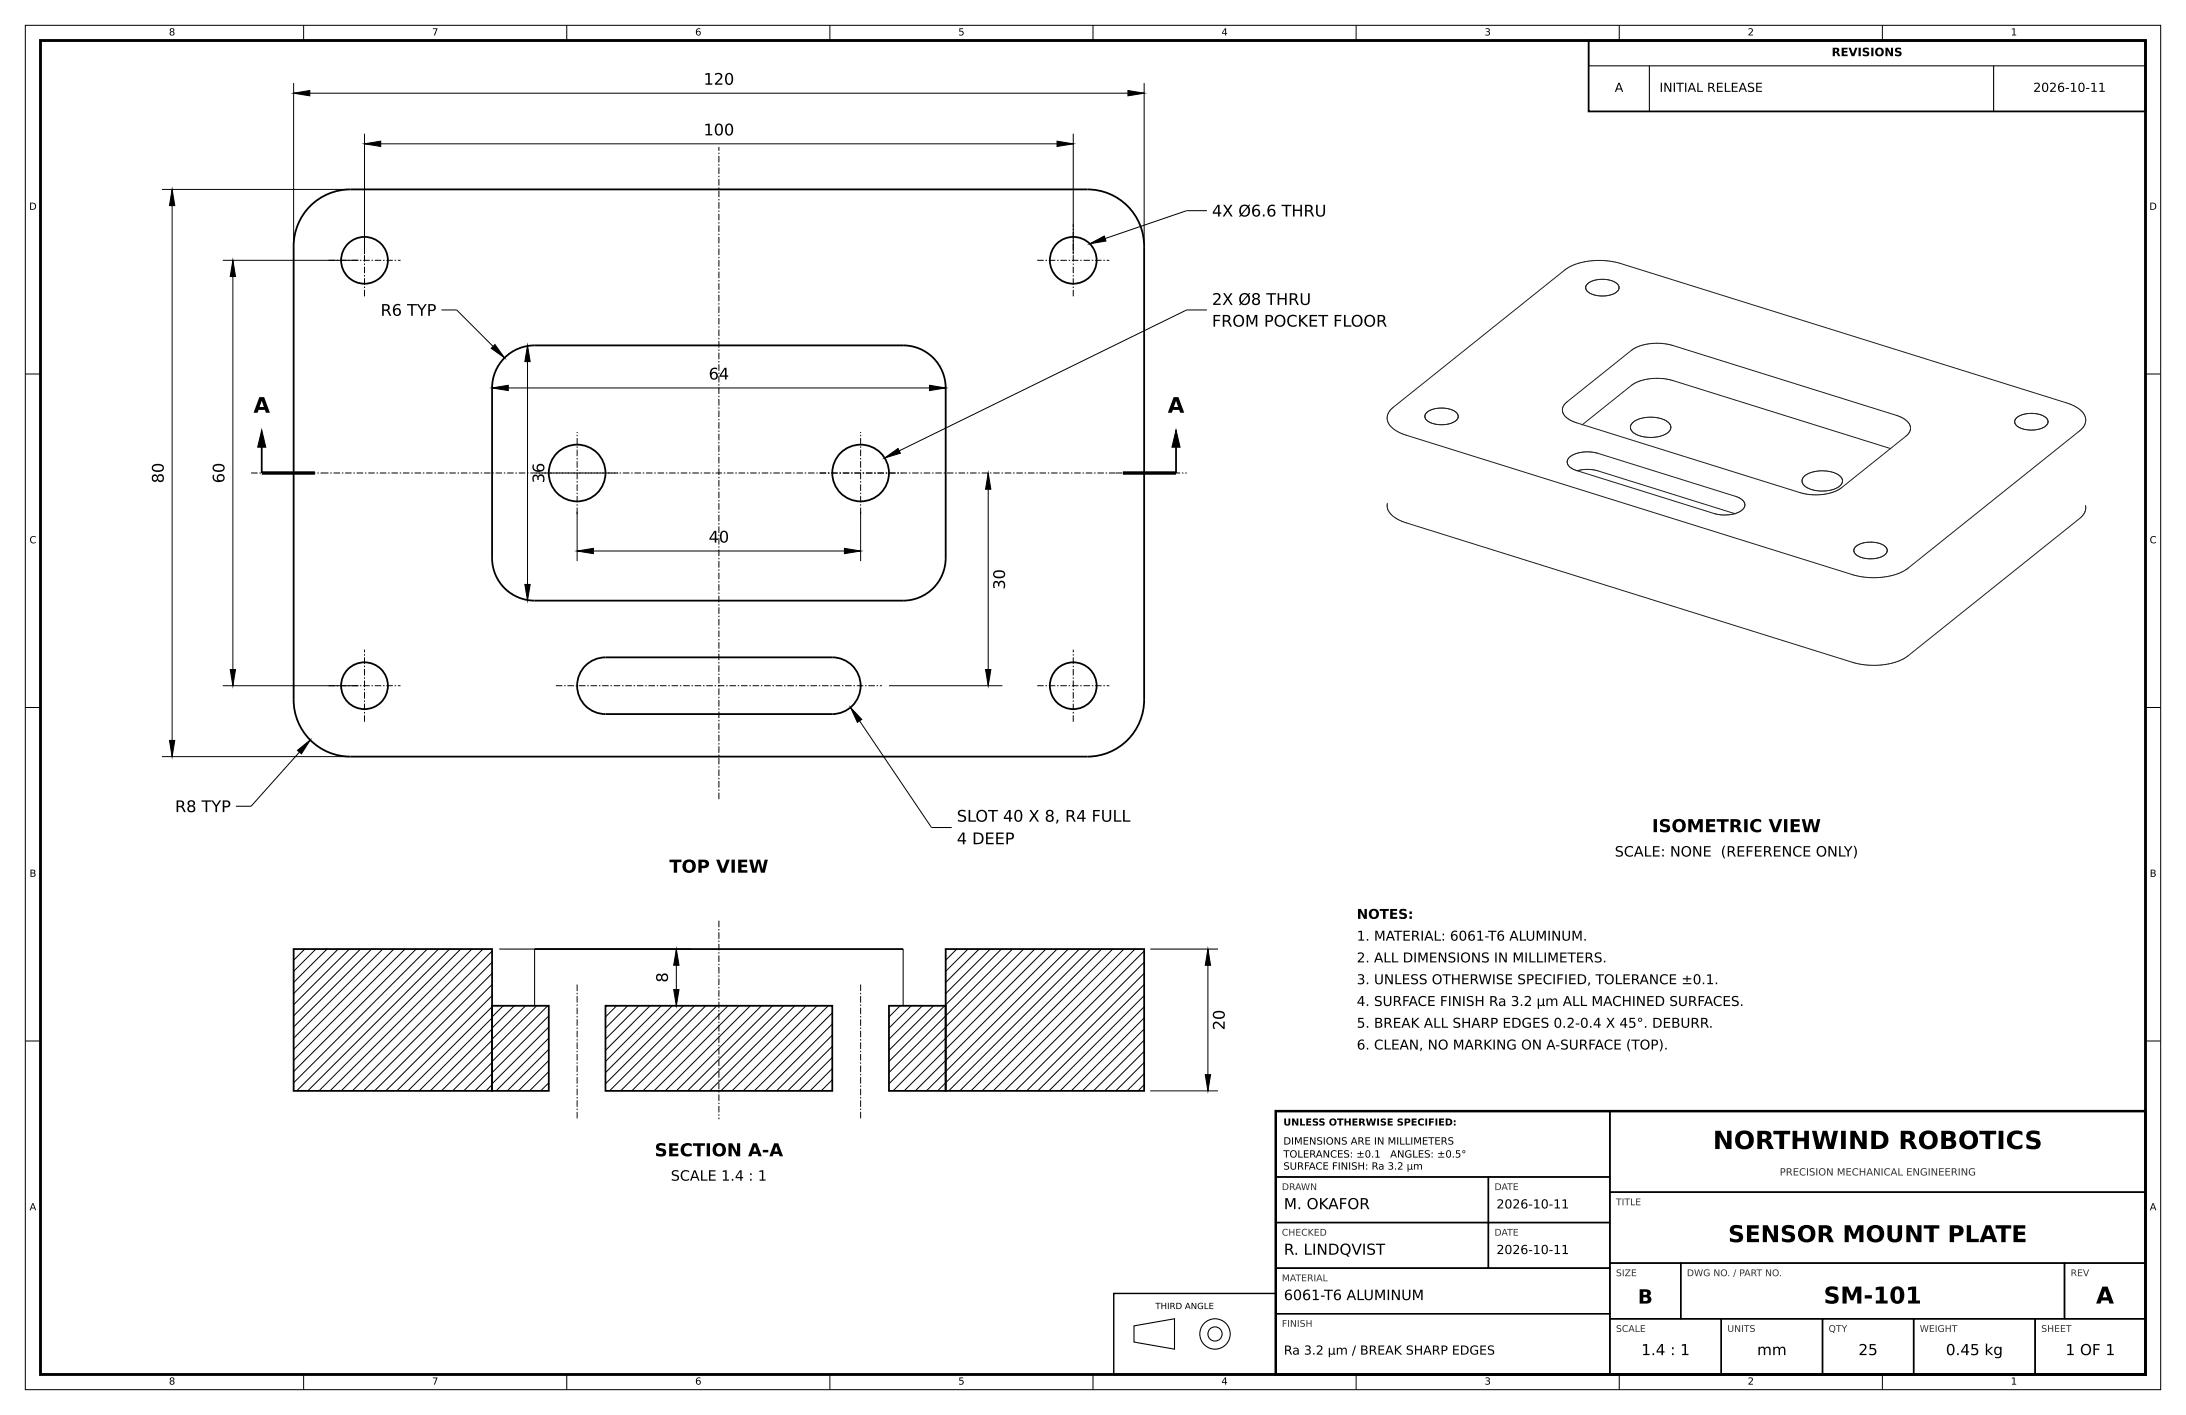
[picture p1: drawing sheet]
<svg xmlns="http://www.w3.org/2000/svg" width="432mm" height="279mm" viewBox="0 0 432 279" stroke-linecap="round" stroke-linejoin="round" font-family="sans-serif">
<path d="M8 8h415.8v263.4h-415.8z" fill="none" stroke="#000" stroke-width=".56"/>
<g fill="none" stroke="#000" stroke-width=".2">
<path d="M5 5h421.8v269.4h-421.8zM58 16.4v31.5M58 18.4h168M60 5v3M112 5v3M163.9 5v3M215.9 5v3M226 16.4v31.5M267.9 5v3M319.9 5v3M371.8 5v3M32 37.4h36.5"/>
<path d="M34 37.4v112M72 26.4v23.8M72 28.4h140M212 26.4v23.8M44 51.4h26.8M46 51.4v84M238.4 41.6h-4l-19.1 6.5M5 73.8h3M87.2 61.2h3l9.5 9.5M97.2 76.6h89.6M104.2 68.2v50.4M238.4 61.2h-4l-59.7 29.2"/>
<path d="M423.8 73.8h3M195.2 93.4v42M114 101v9.8M114 108.8h56M170 101v9.8M5 139.7h3M44 135.4h26.8M168 139.7l16 23.7h4M175.6 135.4h22.4M423.8 139.7h3M32 149.4h36.5M61.3 146.1l-11.7 13.1h-3"/>
<path d="M60.2 187.4l-2.2 2.2M62.4 187.4l-4.4 4.4M64.6 187.4l-6.6 6.6M66.8 187.4l-8.8 8.8M69 187.4l-11 11M71.2 187.4l-13.2 13.2M73.4 187.4l-15.4 15.4M75.6 187.4l-17.6 17.6M77.8 187.4l-19.8 19.8M80 187.4l-22 22M82.2 187.4l-24.2 24.2M84.4 187.4l-26.4 26.4"/>
<path d="M86.6 187.4l-28 28M88.8 187.4l-28 28M91 187.4l-28 28M93.2 187.4l-28 28M95.4 187.4l-28 28M97.2 187.8l-27.6 27.6M97.2 190l-25.4 25.4M97.2 192.2l-23.2 23.2M97.2 194.4l-21 21M97.2 196.6l-18.8 18.8M97.2 198.8l-16.6 16.6M98.6 187.4h37.8"/>
<path d="M99.4 198.6l-2.2 2.2M101.6 198.6l-4.4 4.4M103.8 198.6l-6.6 6.6M105.6 187.4v11.2M106 198.6l-8.8 8.8M108.2 198.6l-11 11M121.8 198.6l-2.2 2.2M124 198.6l-4.4 4.4M126.2 198.6l-6.6 6.6M128.4 198.6l-8.8 8.8M130.6 198.6l-11 11M132.8 198.6l-13.2 13.2"/>
<path d="M133.6 187.4v11.2M135 198.6l-15.4 15.4M137.2 198.6l-16.8 16.8M139.4 198.6l-16.8 16.8M141.6 198.6l-16.8 16.8M143.8 198.6l-16.8 16.8M146 198.6l-16.8 16.8M148.2 198.6l-16.8 16.8M150.4 198.6l-16.8 16.8M152.6 198.6l-16.8 16.8M154.8 198.6l-16.8 16.8M157 198.6l-16.8 16.8"/>
<path d="M159.2 198.6l-16.8 16.8M161.4 198.6l-16.8 16.8M163.6 198.6l-16.8 16.8M175.6 198.6h.1M177.8 198.6l-2.2 2.2M178.4 187.4v11.2M180 198.6l-4.4 4.4M182.2 198.6l-6.6 6.6M184.4 198.6l-8.8 8.8M186.6 198.6l-11 11M189 187.4l-2.2 2.2M191.2 187.4l-4.4 4.4"/>
<path d="M193.4 187.4l-6.6 6.6M195.6 187.4l-8.8 8.8M197.8 187.4l-11 11M200 187.4l-24.4 24.4M202.2 187.4l-26.6 26.6M204.4 187.4l-28 28M206.6 187.4l-28 28M208.8 187.4l-28 28M211 187.4l-28 28M213.2 187.4l-28 28M215.4 187.4l-28 28M217.6 187.4l-28 28"/>
<path d="M219.8 187.4l-28 28M222 187.4l-28 28M224.2 187.4l-28 28M226 187.8l-27.6 27.6M226 190l-25.4 25.4M226 192.2l-23.2 23.2M226 194.4l-21 21M226 196.6l-18.8 18.8M226 198.8l-16.6 16.6M227.2 187.4h13.4M238.6 187.4v28M5 205.6h3"/>
<path d="M97.2 201l-14.4 14.4M97.2 203.2l-12.2 12.2M97.2 205.4l-10 10M97.2 207.6l-7.8 7.8M97.2 209.8l-5.6 5.6M97.2 212l-3.4 3.4M97.2 214.2l-1.2 1.2M108.4 200.6l-11.2 11.2M108.4 202.8l-11.2 11.2M108.4 205l-10.4 10.4M108.4 207.2l-8.2 8.2M108.4 209.4l-6 6"/>
<path d="M108.4 211.6l-3.8 3.8M108.4 213.8l-1.6 1.6M164.4 200l-15.4 15.4M164.4 202.2l-13.2 13.2M164.4 204.4l-11 11M164.4 206.6l-8.8 8.8M164.4 208.8l-6.6 6.6M164.4 211l-4.4 4.4M164.4 213.2l-2.2 2.2M226 201l-14.4 14.4M226 203.2l-12.2 12.2M226 205.4l-10 10"/>
<path d="M226 207.6l-7.8 7.8M226 209.8l-5.6 5.6M226 212l-3.4 3.4M226 214.2l-1.2 1.2M227.2 215.4h13.4M423.8 205.6h3M60 271.4v3M112 271.4v3M163.9 271.4v3M215.9 271.4v3M267.9 271.4v3M319.9 271.4v3"/>
<path d="M371.8 271.4v3"/>
</g>
<g fill="none" stroke="#000" stroke-width=".21">
<path d="M313.8 8h110v5h-110zM325.8 13v9M393.8 13v9M224 261.8l8-1.4v6l-8-1.4z"/>
<circle cx="240" cy="263.4" r="3"/>
<circle cx="240" cy="263.4" r="1.4"/>
</g>
<g fill="none" stroke="#000" stroke-width=".2" stroke-dasharray="1.3 .4 .3 .4" stroke-linecap="butt">
<path d="M64.9 51.4h14.2M72 58.5v-14.2M204.9 51.4h14.2M212 58.5v-14.2M49.6 93.4h14M63.6 93.4h156.8M105.9 93.4h16.2M161.9 93.4h16.2M220.4 93.4h14M114 101.5v-16.2M170 101.5v-16.2M64.9 135.4h14.2"/>
<path d="M109.8 135.4h64.4M204.9 135.4h14.2M72 142.5v-14.2M142 157.8v-128.8M212 142.5v-14.2M114 194.4v26.6M142 181.8v39.2M170 194.4v26.6"/>
</g>
<g fill="none" stroke="#000" stroke-width=".35">
<path d="M313.8 8h110v14h-110zM61.3 40.7a11.2 11.2 0 0 1 7.9-3.3h145.6a11.2 11.2 0 0 1 11.2 11.2v89.6a11.2 11.2 0 0 1-11.2 11.2h-145.6a11.2 11.2 0 0 1-11.2-11.2v-89.6a11.2 11.2 0 0 1 3.3-7.9zM99.7 70.7a8.4 8.4 0 0 1 5.9-2.5h72.8a8.4 8.4 0 0 1 8.4 8.4v33.6a8.4 8.4 0 0 1-8.4 8.4h-72.8a8.4 8.4 0 0 1-8.4-8.4v-33.6a8.4 8.4 0 0 1 2.5-5.9zM51.7 86.9v6.5M232.3 86.9v6.5M115.6 131.4l1-.7 1.1-.6 1.9-.3h44.8a5.6 5.6 0 0 1 5.6 5.6 5.6 5.6 0 0 1-5.6 5.6h-44.8a5.6 5.6 0 0 1-5.2-3.5 5.6 5.6 0 0 1 1.2-6.1zM58 187.4h39.2v28h-39.2zM97.2 198.6h11.2v16.8h-11.2zM105.6 187.4h72.8M119.6 198.6h44.8v16.8h-44.8zM175.6 198.6h11.2v16.8h-11.2zM186.8 187.4h39.2v28h-39.2z"/>
<circle cx="72" cy="51.4" r="4.6"/>
<circle cx="212" cy="51.4" r="4.6"/>
<circle cx="114" cy="93.4" r="5.6"/>
<circle cx="170" cy="93.4" r="5.6"/>
<circle cx="72" cy="135.4" r="4.6"/>
<circle cx="212" cy="135.4" r="4.6"/>
</g>
<path d="M51.7 93.4h10.5M221.8 93.4h10.5" fill="none" stroke="#000" stroke-width=".67" stroke-linecap="butt"/>
<path d="M252 219.4h171.8v52h-171.8z" fill="none" stroke="#000" stroke-width=".49"/>
<g fill="none" stroke="#000" stroke-width=".28">
<path d="M252 219.4h66v13h-66zM318 219.4h105.8v16h-105.8zM252 232.4h42v9h-42zM294 232.4h24v9h-24zM318 235.4h105.8v14h-105.8zM220 255.4h32v16h-32zM252 241.4h42v9h-42zM252 250.4h66v9h-66zM252 259.4h66v12h-66zM294 241.4h24v9h-24zM318 249.4h14v11h-14zM332 249.4h75.8v11h-75.8z"/>
<path d="M407.8 249.4h16v11h-16zM318 260.4h22v11h-22zM340 260.4h20v11h-20zM360 260.4h18v11h-18zM378 260.4h24v11h-24zM402 260.4h21.8v11h-21.8z"/>
</g>
<g fill="#000" stroke="#000" stroke-width=".2">
<path d="M58 18.4l3.2-.5v1zM222.8 17.9l3.2 .5-3.2 .5zM34 37.4l.5 3.2h-1zM72 28.4l3.2-.5v1zM208.8 27.9l3.2 .5-3.2 .5zM46 51.4l.5 3.2h-1zM215.3 48.1l2.8-1.5 .4 1zM97.2 76.6l3.2-.5v1zM97 68.8l.8-.8 1.9 2.7zM104.2 68.2l.5 3.2h-1zM183.6 76.1l3.2 .5-3.2 .5zM51.7 84.9l.8 3.4h-1.6z"/>
<path d="M174.7 90.4l2.7-1.8 .5 .9zM195.2 93.4l.5 3.2h-1zM232.3 84.9l.8 3.4h-1.6zM103.7 115.4h1l-.5 3.2zM114 108.8l3.2-.5v1zM166.8 108.3l3.2 .5-3.2 .5zM45.5 132.2h1l-.5 3.2zM168 139.7l2.2 2.3-.8 .6zM194.7 132.2h1l-.5 3.2zM33.5 146.2h1l-.5 3.2zM58.8 148.2l2.5-2.1-1.8 2.8zM133.6 187.4l.5 3.2h-1z"/>
<path d="M133.1 195.4h1l-.5 3.2zM238.6 187.4l.5 3.2h-1zM238.1 212.2h1l-.5 3.2z"/>
</g>
<path d="M313.6 56.1a5.1 5.1 0 0 1 6 .1 1.23 1.23 0 0 1-.9 1.8l-1.3 .4h-1.5a2.7 2.7 0 0 1-2.7-1.5zM309.2 79.6l13-10.4a10.1 10.1 0 0 1 8.3-1l44.1 13.8a3.3 3.3 0 0 1 2.8 2.6l-.2 .7-.6 .7-12.8 10.3a10.1 10.1 0 0 1-8.3 1l-44.1-13.8a3.3 3.3 0 0 1-2.8-2.6l.2-.6zM274.1 99.4a3.1 3.1 0 0 0 2.1 3.2l1.6 .6 88.1 27.6a13.4 13.4 0 0 0 11-1.3l33.9-27.1 .8-.9a2.15 2.15 0 0 0 .3-1.7M274.8 80.8l34.3-27.5a13.4 13.4 0 0 1 11-1.3l88.1 27.6a4.9 4.9 0 0 1 3.8 3 2.6 2.6 0 0 1-1.2 2.5l-33.9 27.1a13.4 13.4 0 0 1-11 1.3l-88.1-27.6a4.9 4.9 0 0 1-3.8-3 2.39 2.39 0 0 1 .8-2.1zM281.8 81.5a5.1 5.1 0 0 1 6.1 .2 1.23 1.23 0 0 1-1 1.8l-1.3 .3h-1.5a2.7 2.7 0 0 1-2.6-1.5zM310 90.3a6.5 6.5 0 0 1 5.7-.8l27.1 8.5a1.98 1.98 0 0 1 1.8 2 3.9 3.9 0 0 1-3.8 1.7l-2.2-.3-27.2-8.5a1.98 1.98 0 0 1-1.8-1.9zM311.5 93a7.6 7.6 0 0 1 4.2 0l27.1 8.5M312.5 83.9l9.7-7.8a10.1 10.1 0 0 1 8.3-.9l43 13.4M322.5 83.5a6.2 6.2 0 0 1 7.3 .1 1.41 1.41 0 0 1-1 2.2 6.4 6.4 0 0 1-6.4-.7 1.13 1.13 0 0 1 .1-1.6zM356.4 94.1a6.2 6.2 0 0 1 7.2 .1 1.41 1.41 0 0 1-.9 2.2 6.4 6.4 0 0 1-6.5-.7 1.13 1.13 0 0 1 .2-1.6zM398.3 82.5a5.1 5.1 0 0 1 6.1 .2 1.23 1.23 0 0 1-1 1.8l-1.3 .4h-1.5a2.7 2.7 0 0 1-2.6-1.6zM366.5 108a5.1 5.1 0 0 1 6.1 .1 1.23 1.23 0 0 1-1 1.8l-1.3 .4h-1.4a2.7 2.7 0 0 1-2.7-1.5z" fill="none" stroke="#1a1f29" stroke-width=".2"/>
<text font-size="4.9" x="338.3" y="226.9">NORTHWIND ROBOTICS</text>
<g font-size="4.6">
<text x="341.4" y="245.3">SENSOR MOUNT PLATE</text>
<text x="360.2" y="257.4">SM-101</text>
<text x="414" y="257.4">A</text>
</g>
<g font-size="4.2">
<text x="50.1" y="81.5">A</text>
<text x="230.7" y="81.5">A</text>
</g>
<text font-size="3.9" x="323.5" y="257.4">B</text>
<g font-size="3.5">
<text x="326.3" y="164.3">ISOMETRIC VIEW</text>
<text x="132.2" y="172.3">TOP VIEW</text>
<text x="129.3" y="228.3">SECTION A-A</text>
</g>
<g font-size="3.2">
<text x="139" y="16.7">120</text>
<text x="139" y="26.7">100</text>
<text x="239.4" y="42.8">4X Ø6.6 THRU</text>
<text x="75.2" y="62.4">R6 TYP</text>
<text x="239.4" y="60.2">2X Ø8 THRU</text>
<text x="239.4" y="64.5">FROM POCKET FLOOR</text>
<text x="140" y="74.9">64</text>
<text x="32.3" y="95.4" transform="rotate(-90 32.3 95.4)">80</text>
<text x="44.3" y="95.4" transform="rotate(-90 44.3 95.4)">60</text>
<text x="107.5" y="95.4" transform="rotate(-90 107.5 95.4)">36</text>
<text x="140" y="107.1">40</text>
<text x="198.5" y="116.4" transform="rotate(-90 198.5 116.4)">30</text>
<text x="34.6" y="160.4">R8 TYP</text>
<text x="189" y="162.3">SLOT 40 X 8, R4 FULL</text>
<text x="189" y="166.7">4 DEEP</text>
<text x="131.9" y="194" transform="rotate(-90 131.9 194)">8</text>
<text x="241.9" y="203.4" transform="rotate(-90 241.9 203.4)">20</text>
</g>
<g font-size="3">
<text x="253.6" y="238.8">M. OKAFOR</text>
<text x="253.6" y="247.8">R. LINDQVIST</text>
<text x="324.2" y="267.6">1.4 : 1</text>
<text x="347.1" y="267.6">mm</text>
<text x="367.1" y="267.6">25</text>
<text x="384.4" y="267.6">0.45 kg</text>
<text x="408" y="267.6">1 OF 1</text>
</g>
<g font-size="2.8">
<text x="319" y="169.1">SCALE: NONE (REFERENCE ONLY)</text>
<text x="132.5" y="233.1">SCALE 1.4 : 1</text>
<text x="253.6" y="256.7">6061-T6 ALUMINUM</text>
</g>
<g font-size="2.7">
<text x="268" y="181.4">NOTES:</text>
<text x="268" y="185.7">1. MATERIAL: 6061-T6 ALUMINUM.</text>
<text x="268" y="190">2. ALL DIMENSIONS IN MILLIMETERS.</text>
<text x="268" y="194.3">3. UNLESS OTHERWISE SPECIFIED, TOLERANCE ±0.1.</text>
<text x="268" y="198.6">4. SURFACE FINISH Ra 3.2 µm ALL MACHINED SURFACES.</text>
<text x="268" y="202.9">5. BREAK ALL SHARP EDGES 0.2-0.4 X 45°. DEBURR.</text>
<text x="268" y="207.2">6. CLEAN, NO MARKING ON A-SURFACE (TOP).</text>
</g>
<g font-size="2.5">
<text x="319" y="18.1">A</text>
<text x="327.8" y="18.1">INITIAL RELEASE</text>
<text x="401.6" y="18.1">2026-10-11</text>
<text x="295.6" y="238.6">2026-10-11</text>
<text x="295.6" y="247.6">2026-10-11</text>
<text x="253.6" y="267.5">Ra 3.2 µm / BREAK SHARP EDGES</text>
</g>
<text font-size="2.3" x="361.8" y="11.1">REVISIONS</text>
<g font-size="2">
<text x="253.5" y="226">DIMENSIONS ARE IN MILLIMETERS</text>
<text x="253.5" y="228.6">TOLERANCES: ±0.1</text>
<text x="253.5" y="230.9">SURFACE FINISH: Ra 3.2 µm</text>
<text x="274.6" y="228.6">ANGLES: ±0.5°</text>
</g>
<text font-size="2" fill="#333" x="351.5" y="232.1">PRECISION MECHANICAL ENGINEERING</text>
<g font-size="1.9">
<text x="33.4" y="7">8</text>
<text x="85.3" y="7">7</text>
<text x="137.3" y="7">6</text>
<text x="189.3" y="7">5</text>
<text x="241.3" y="7">4</text>
<text x="293.2" y="7">3</text>
<text x="345.2" y="7">2</text>
<text x="397.2" y="7">1</text>
<text x="5.8" y="41.4">D</text>
<text x="424.6" y="41.4">D</text>
<text x="5.8" y="107.3">C</text>
<text x="424.6" y="107.3">C</text>
<text x="5.8" y="173.1">B</text>
<text x="424.6" y="173.1">B</text>
<text x="253.5" y="222.2">UNLESS OTHERWISE SPECIFIED:</text>
<text x="5.8" y="239">A</text>
<text x="424.6" y="239">A</text>
<text x="33.4" y="273.4">8</text>
<text x="85.3" y="273.4">7</text>
<text x="137.3" y="273.4">6</text>
<text x="189.3" y="273.4">5</text>
<text x="241.3" y="273.4">4</text>
<text x="293.2" y="273.4">3</text>
<text x="345.2" y="273.4">2</text>
<text x="397.2" y="273.4">1</text>
</g>
<g font-size="1.8" fill="#333">
<text x="253.2" y="235">DRAWN</text>
<text x="295.2" y="235">DATE</text>
<text x="319.2" y="238">TITLE</text>
<text x="253.2" y="244">CHECKED</text>
<text x="295.2" y="244">DATE</text>
<text x="319.2" y="252">SIZE</text>
<text x="333.2" y="252">DWG NO. / PART NO.</text>
<text x="409" y="252">REV</text>
<text x="253.2" y="253">MATERIAL</text>
<text x="253.2" y="262">FINISH</text>
<text x="319.2" y="263">SCALE</text>
<text x="341.2" y="263">UNITS</text>
<text x="361.2" y="263">QTY</text>
<text x="379.2" y="263">WEIGHT</text>
<text x="403.2" y="263">SHEET</text>
</g>
<text font-size="1.7" x="228.2" y="258.5">THIRD ANGLE</text>
</svg>
